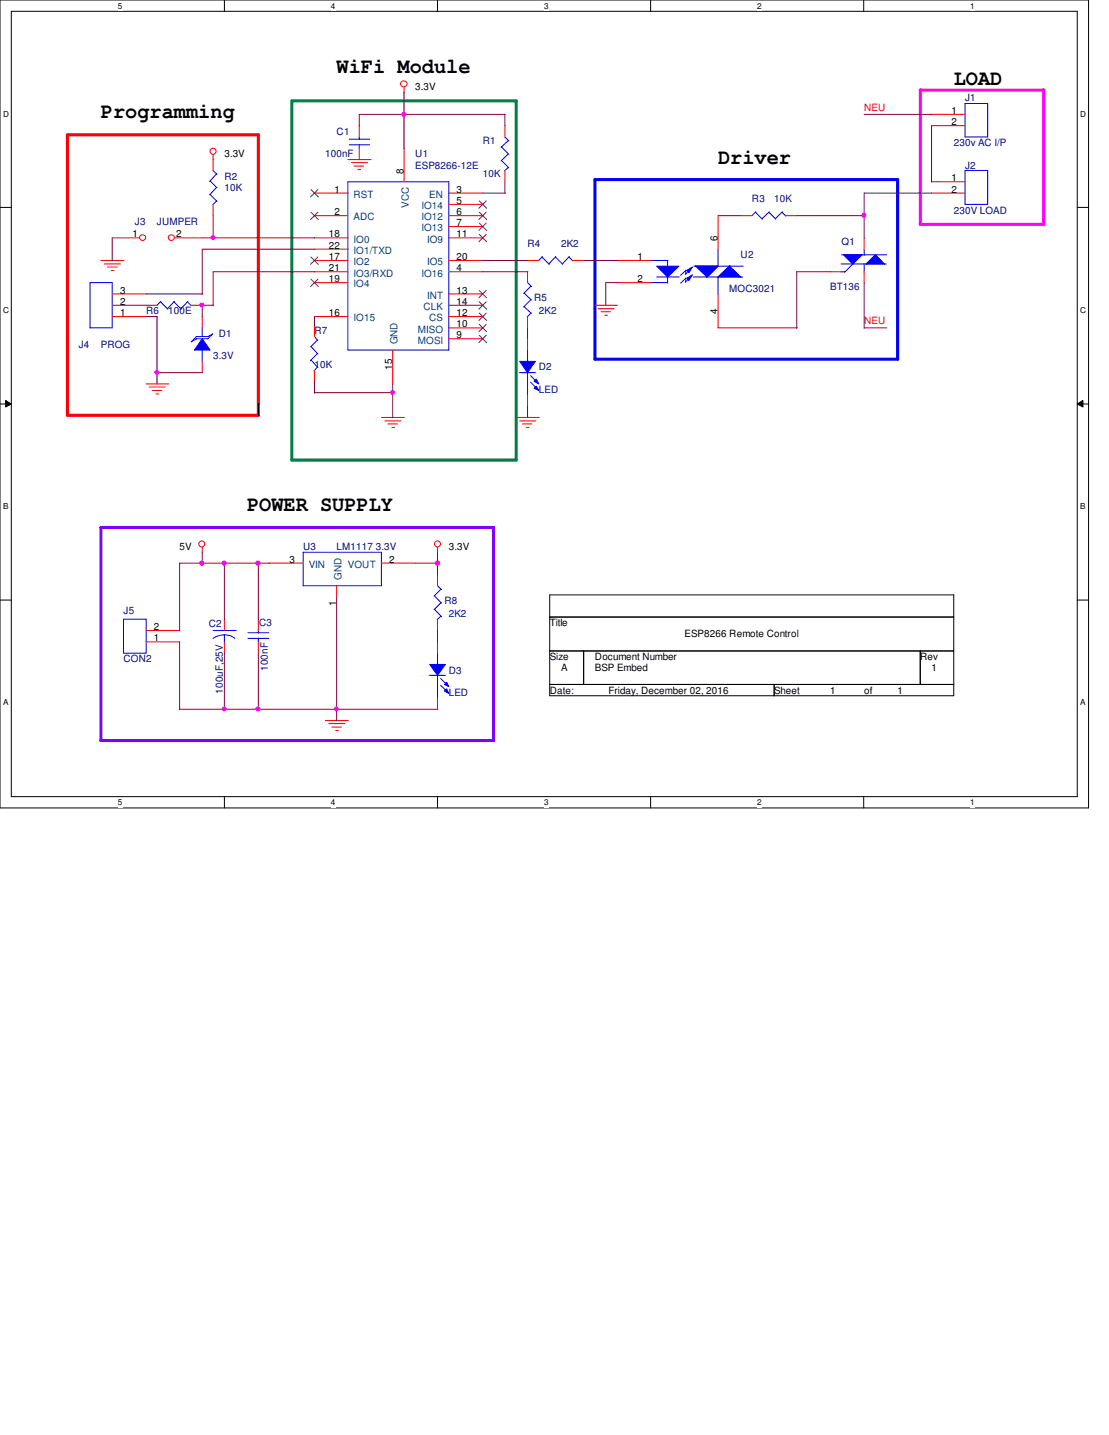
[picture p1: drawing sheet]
<svg xmlns="http://www.w3.org/2000/svg" width="216mm" height="279mm" viewBox="0 0 216 279" stroke-linecap="round" stroke-linejoin="round" font-family="sans-serif">
<path d="M0 0h211.9v157.3h-211.9zM2.2 2.2h207.5v152.9h-207.5z" fill="none" stroke="#000" stroke-width=".19"/>
<g fill="#fff">
<path d="M22.9 .3h.9v1.7h-.9z"/>
<path d="M22.9 155.4h.9v1.7h-.9z"/>
</g>
<path d="M43.7 0v2.2M43.7 155.1v2.2" fill="none" stroke="#000" stroke-width=".19"/>
<g fill="#fff">
<path d="M64.4 .3h.9v1.7h-.9z"/>
<path d="M64.4 155.4h.9v1.7h-.9z"/>
</g>
<path d="M85.2 0v2.2M85.2 155.1v2.2" fill="none" stroke="#000" stroke-width=".19"/>
<g fill="#fff">
<path d="M105.9 .3h.9v1.7h-.9z"/>
<path d="M105.9 155.4h.9v1.7h-.9z"/>
</g>
<path d="M126.7 0v2.2M126.7 155.1v2.2" fill="none" stroke="#000" stroke-width=".19"/>
<g fill="#fff">
<path d="M147.4 .3h.9v1.7h-.9z"/>
<path d="M147.4 155.4h.9v1.7h-.9z"/>
</g>
<path d="M168.1 0v2.2M168.1 155.1v2.2" fill="none" stroke="#000" stroke-width=".19"/>
<g fill="#fff">
<path d="M188.9 .3h.8v1.7h-.8z"/>
<path d="M188.9 155.4h.8v1.7h-.8z"/>
<path d="M.6 21.3h1.1v1.7h-1.1z"/>
<path d="M210.3 21.3h1.1v1.7h-1.1z"/>
<path d="M.6 59.4h1.1v1.8h-1.1z"/>
<path d="M210.3 59.4h1.1v1.8h-1.1z"/>
</g>
<path d="M0 40.4h2.2M209.7 40.4h2.2" fill="none" stroke="#000" stroke-width=".19"/>
<g fill="#fff">
<path d="M.6 97.7h1v1.8h-1z"/>
<path d="M210.3 97.7h1v1.8h-1z"/>
</g>
<path d="M0 78.7h2.2M1.1 78l1.1 .7-1.1 .5zM209.7 78.7l1.1-.7v1.2zM209.7 78.7h2.2" fill="none" stroke="#000" stroke-width=".19"/>
<path d="M1.1 78l1.1 .7-1.1 .5zM209.7 78.7l1.1-.7v1.2z" fill="#000"/>
<g fill="#fff">
<path d="M.6 135.9h.9v1.8h-.9z"/>
<path d="M210.3 135.9h.9v1.8h-.9z"/>
</g>
<path d="M50.3 78.7h.1M50.3 78.7v2.2M50.3 80.9h.1M0 116.8h2.2M107 115.8h78.7v19.7h-78.7zM209.7 116.8h2.2M107 120.1h78.7M107 126.7h78.7M107 133.3h78.7M113.6 126.7v6.6M150.7 133.3v2.2M179.2 126.7v6.6" fill="none" stroke="#000" stroke-width=".19"/>
<path d="M56.8 19.6h43.7v70h-43.7z" fill="none" stroke="#008040" stroke-width=".59"/>
<path d="M13.1 26.2h37.2v54.7h-37.2z" fill="none" stroke="#f00" stroke-width=".59"/>
<path d="M115.8 35h59v34.9h-59z" fill="none" stroke="#00f" stroke-width=".59"/>
<path d="M179.2 17.5h24v26.2h-24z" fill="none" stroke="#f0f" stroke-width=".59"/>
<path d="M19.6 102.7h76.5v41.5h-76.5z" fill="none" stroke="#8000ff" stroke-width=".59"/>
<g fill="none" stroke="#f00" stroke-width=".19">
<path d="M78.7 17v1M41.5 30.1v1.1M67.7 31.1h4.5M68.4 31.7h3.1M68.9 32.3h1.9M69.7 33h.5M19.6 50.7h4.5M20.3 51.4h3.2M20.9 52h1.9M21.7 52.7h.5M115.8 59.4h4.4M28.4 74.8h4.5"/>
<path d="M29 75.4h3.2M29.6 76h1.9M30.4 76.7h.5M116.4 60.1h3.1M117 60.7h1.9M117.8 61.4h.5M74.3 81.3h4.4M74.9 82h3.2M75.5 82.6h1.9M76.3 83.2h.5M100.5 81.3h4.5M101.2 82h3.1"/>
<path d="M101.7 82.6h1.8M102.4 83.2h.6M39.4 106.6v1M85.2 106.6v1M63.3 140.3h4.5M64 140.9h3.1M64.6 141.6h1.9M65.4 142.2h.5"/>
<circle cx="78.6" cy="16.3" r=".62"/>
<circle cx="41.5" cy="29.5" r=".59"/>
<circle cx="39.3" cy="105.9" r=".59"/>
<circle cx="85.2" cy="105.9" r=".59"/>
</g>
<path d="M127.8 51.8h4.4l-2.2 2.1z" fill="#00f"/>
<g fill="none" stroke="#00f" stroke-width=".19">
<path d="M126.7 55h3.3M126.7 50.7h3.3M127.8 51.8h4.4l-2.2 2.1zM127.8 53.9h4.4M130 50.7v1.2M130 53.9v1.2M135 53.9h9.6M135 51.8h9.7M135.4 51.7l2.3 2.2M139.8 51.8l-2.2 2.2M139.8 48.5v3.4M142 51.8l2.3 2.2"/>
<path d="M142.1 51.7l-2.3 2.2v3.4"/>
</g>
<path d="M135.5 51.8h4.3l-2.1 2.1z" fill="#00f"/>
<path d="M135.5 51.8h4.3l-2.1 2.1z" fill="none" stroke="#00f" stroke-width=".19"/>
<path d="M139.8 53.9l2.2-2.1 2.2 2.1z" fill="#00f"/>
<path d="M133.5 52.7l-1 .9M133.5 52.6v.7M133.5 54.1v.8M133.5 54.2l-1 .9M134.4 52.4l-1 1M134.4 53.9l-1 1M139.8 53.9l2.2-2.1 2.2 2.1z" fill="none" stroke="#00f" stroke-width=".19"/>
<path d="M133.7 52.7l1.1-.7-.7 1.1z" fill="#00f"/>
<path d="M133.7 52.7l1.1-.7-.7 1.1z" fill="none" stroke="#00f" stroke-width=".19"/>
<path d="M133.7 54.2l1.1-.7-.7 1.1z" fill="#00f"/>
<g fill="none" stroke="#00f" stroke-width=".19">
<path d="M68 28.2h4M68 27.1h4M69.9 26.7v.5M69.9 28.1v.8M97.6 28.6l1.5 1.5M97.6 31.2l1.5 1.5M98.3 26.7l.8 .7M99 27.3l-1.5 1.4M99 30l-1.5 1.3M99 32.6l-.8 .7M187.9 20.2h4.4v6.5h-4.4zM105.5 50l1.4 1.5"/>
<path d="M105.6 50l-.7 .7M108.1 50l1.5 1.5M108.2 50l-1.4 1.4M110.7 50l.8 .8M110.8 50l-1.3 1.4M133.7 54.2l1.1-.7-.7 1.1zM147.1 41.3l1.3 1.4M147.2 41.2l-.8 .8M149.7 41.3l1.3 1.4M149.8 41.2l-1.5 1.4M152.2 41.3l.8 .8M152.3 41.2l-1.3 1.4"/>
<path d="M101.1 72.6h3.1M102.7 68.2v2.2M102.7 72.6v4.4M84.6 116l1.3 1.4M84.6 118.6l1.3 1.5M85.2 114l.7 .8M85.9 114.7l-1.4 1.4M85.9 117.3l-1.4 1.4M85.9 120l-.8 .7M24 120.6h4.4v6.6h-4.4zM41.5 124.3a3.6 3.6 0 0 1 4.2 0M41.5 122.8h4.5"/>
<path d="M43.7 123.6v1.5M48.3 124.3h4M48.3 123.2h4M50.3 122.8v.5M50.3 124.2v.8"/>
</g>
<g fill="none" stroke="#f00" stroke-width=".19">
<path d="M69.9 24.5v2.2M69.9 28.9v2.2M98.3 24.5v2.2M98.3 33.2v2.2M181.4 22.3h6.5M181.4 24.5h6.5M102.7 50.7h2.2M111.4 50.7h2.2M120.1 50.7h6.6M120.1 55h6.6M139.8 42v6.5M139.8 57.2v6.6"/>
<path d="M144.2 42h2.2M152.9 42h2.2M85.2 111.8v2.2M28.4 125h6.6M28.4 122.8h6.6M43.7 120.6v2.2M43.7 125v2.2M50.3 120.6v2.2M50.3 125v2.2M85.2 120.6v2.2"/>
</g>
<path d="M101.2 70.4h3l-1.5 2.2z" fill-rule="evenodd" fill="#00f"/>
<path d="M101.2 70.4h3l-1.5 2.2z" fill="none" stroke="#00f" stroke-width=".19"/>
<path d="M104.4 75.2l.5 .8-.9-.4z" fill-rule="evenodd" fill="#00f"/>
<path d="M104.4 75.2l.5 .8-.9-.4z" fill="none" stroke="#00f" stroke-width=".19"/>
<path d="M104.4 73.8l.5 1-.9-.5z" fill-rule="evenodd" fill="#00f"/>
<path d="M31.2 58.8l1.5 1.4M31.3 58.7l-.7 .7M33.9 58.8l1.4 1.4M34 58.7l-1.4 1.4M36.5 58.8l.8 .7M36.6 58.7l-1.4 1.4M39.4 63.8v1.7M39.4 68.1v2.3M103.3 73.2l1.3 1.3M103.3 74.4l1.3 1.4M104.4 73.8l.5 1-.9-.5z" fill="none" stroke="#00f" stroke-width=".19"/>
<path d="M28.4 59.4h2.2M37.2 59.4h2.2M102.7 66v2.2M102.7 76.9v2.2" fill="none" stroke="#f00" stroke-width=".19"/>
<path d="M39.4 66l1.5 2.2h-3.1z" fill-rule="evenodd" fill="#00f"/>
<g fill="none" stroke="#00f" stroke-width=".19">
<path d="M40.9 35.2l1.3 1.4M40.9 37.8l1.3 1.4M41.5 33.2l.7 .8M42.2 33.9l-1.4 1.4M42.2 36.5l-1.4 1.4M42.2 39.1l-.8 .8M67.7 35.4h19.7v32.8h-19.7zM187.9 33.2h4.4v6.6h-4.4zM102 57.1l1.5 1.3M102 59.7l1.5 1.3M102.7 55l.8 .8M103.4 55.7l-1.5 1.5"/>
<path d="M103.4 58.3l-1.5 1.5M38.2 65.5h2.3l.9-.5-.9 1h-2.3M38.3 65.5l-1 1 1-.5M39.4 66l1.5 2.2h-3.1zM60.5 67.5l1.4 1.4M60.5 70.1l1.4 1.4M61.2 65.5l.7 .8M61.8 66.2l-1.3 1.4M61.8 68.8l-1.3 1.4M61.8 71.5l-.7 .7M103.4 61l-.8 .7M83.6 131.5h3.1"/>
<path d="M85.2 127.2v2.3M85.2 131.5v4.5"/>
</g>
<g fill="none" stroke="#f00" stroke-width=".19">
<path d="M41.5 31.1v2.1M41.5 39.8v2.2M61.2 37.6h6.5M78.7 28.9v6.5M87.4 37.6h6.6M87.4 39.8h6.6M181.4 37.6h6.5M181.4 35.4h6.5M61.2 52.9h6.5M61.2 42h6.5M61.2 46.3h6.5M61.2 50.7h6.5"/>
<path d="M61.2 55h6.5M61.2 48.5h6.5M87.4 52.9h6.6M87.4 42h6.6M87.4 46.3h6.6M87.4 57.2h6.6M87.4 59.4h6.6M87.4 44.1h6.6M87.4 50.7h6.6M102.7 52.9v2.1M39.4 61.6v2.2M39.4 70.4v2.2"/>
<path d="M61.2 63.3v2.2M61.2 72.1v2.2M61.2 61.6h6.5M76.5 68.2v6.6M87.4 61.6h6.6M87.4 63.8h6.6M87.4 66h6.6M102.7 61.6v2.2"/>
</g>
<g fill="none" stroke="#804000" stroke-width=".19">
<path d="M60.5 36.9l1.5 1.5M61.9 36.9l-1.4 1.5M93.3 39.1l1.4 1.5M94.7 39.1l-1.5 1.5M60.5 41.3l1.5 1.5M60.5 50l1.5 1.5M60.5 54.4l1.5 1.4M61.9 41.3l-1.4 1.5M61.9 50l-1.4 1.5M61.9 54.4l-1.4 1.4M93.3 41.3l1.4 1.5M93.3 45.6l1.4 1.5"/>
<path d="M93.3 56.6l1.4 1.4M93.3 58.8l1.4 1.4M93.3 43.4l1.4 1.5M94.7 41.3l-1.5 1.5M94.7 45.6l-1.5 1.5M94.7 56.6l-1.5 1.4M94.7 58.8l-1.5 1.4M94.7 43.4l-1.5 1.5M93.3 63.2l1.4 1.4M93.3 61l1.4 1.4M93.3 65.3l1.4 1.4M94.7 63.2l-1.5 1.4"/>
<path d="M94.7 61l-1.5 1.4M94.7 65.3l-1.5 1.4"/>
</g>
<path d="M83.7 129.4h3l-1.5 2.1z" fill-rule="evenodd" fill="#00f"/>
<path d="M83.7 129.4h3l-1.5 2.1z" fill="none" stroke="#00f" stroke-width=".19"/>
<path d="M87 134.1l.4 .9-.9-.5z" fill-rule="evenodd" fill="#00f"/>
<path d="M87 134.1l.4 .9-.9-.5z" fill="none" stroke="#00f" stroke-width=".19"/>
<path d="M87 132.8l.4 .9-.9-.4z" fill-rule="evenodd" fill="#00f"/>
<path d="M163.7 51.4h8.9M163.7 52.9h.8M163.8 49.6h8.8M164.2 49.5l1.8 1.9M167.9 49.5l-3.5 3.5M168.2 48.5v1.2M168.2 51.4v1.6M168.6 51.5l1.8-1.9 1.8 1.9M59 107.5h15.3v6.5h-15.3zM85.8 132.1l1.4 1.4M85.8 133.4l1.4 1.4M87 132.8l.4 .9-.9-.4z" fill="none" stroke="#00f" stroke-width=".19"/>
<path d="M52.4 109.6h6.6M65.5 114v2.2M74.3 109.6h6.6M85.2 125v2.2M85.2 135.9v2.2" fill="none" stroke="#f00" stroke-width=".19"/>
<path d="M164.3 49.6h3.5l-1.8 1.8z" fill="#00f"/>
<path d="M164.3 49.6h3.5l-1.8 1.8z" fill="none" stroke="#00f" stroke-width=".19"/>
<path d="M168.7 51.4l1.7-1.8 1.7 1.8z" fill="#00f"/>
<path d="M17.5 55h4.3v8.8h-4.3zM168.7 51.4l1.7-1.8 1.7 1.8z" fill="none" stroke="#00f" stroke-width=".19"/>
<g fill="none" stroke="#f00" stroke-width=".19">
<path d="M21.8 59.4h6.6M21.8 57.2h6.6M21.8 46.3h5.4M34 46.3h5.4M161.6 52.9h2.2M168.2 46.3v2.2M168.2 52.9v2.1M21.8 61.6h6.6"/>
<circle cx="27.8" cy="46.3" r=".58"/>
<circle cx="33.4" cy="46.3" r=".58"/>
</g>
<g fill="none" stroke="#800040" stroke-width=".19">
<path d="M78.7 17.9v11.1M94 37.6h4.4M98.3 22.3v2.3M98.3 35.4v2.3M98.4 22.3h-28.5v2.3M168.2 22.3h13.2M181.4 24.5v11M181.4 37.6h-13.2v8.8M21.8 46.3v4.5M28.4 57.2h11.1M39.4 46.3h21.9M41.5 42v4.4"/>
<path d="M41.6 59.4h-2.2v2.3M61.3 52.9h-19.8v6.6M61.3 48.5h-21.9v8.8M94 50.7h8.8M94 52.9h8.8M113.6 50.7h6.6M120.2 55h-2.3v4.5M139.8 42h4.5M155.1 42h13.2M161.7 52.9h-6.6v11M168.2 55v8.9M28.4 61.6h2.2"/>
<path d="M30.6 61.6v13.2M30.6 72.6h8.9M61.2 61.6v1.8M61.2 74.3v2.2M61.2 76.5h15.3M76.5 74.8v6.6M102.7 63.8v2.2M102.7 79.1v2.3M139.8 63.8h15.4M168.2 63.8h4.4M39.4 107.5v2.2M43.7 109.6v11.1"/>
<path d="M50.3 109.6v11.1M52.5 109.6h-17.5v13.3M65.5 116.2v24.2M80.9 109.6h4.4M85.2 107.5v4.4M35 125v13.2M35 138.1h50.3M43.7 127.2v11M50.3 127.2v11M85.2 122.8v2.3"/>
</g>
<circle cx="50.2" cy="138" r=".4" fill="#f0f"/>
<circle cx="50.2" cy="138" r=".4" fill="none" stroke="#f0f" stroke-width=".19"/>
<circle cx="41.5" cy="46.3" r=".4" fill="#f0f"/>
<circle cx="41.5" cy="46.3" r=".4" fill="none" stroke="#f0f" stroke-width=".19"/>
<circle cx="30.6" cy="72.5" r=".4" fill="#f0f"/>
<circle cx="30.6" cy="72.5" r=".4" fill="none" stroke="#f0f" stroke-width=".19"/>
<circle cx="65.5" cy="138" r=".38" fill="#f0f"/>
<circle cx="65.5" cy="138" r=".38" fill="none" stroke="#f0f" stroke-width=".19"/>
<circle cx="78.6" cy="22.3" r=".4" fill="#f0f"/>
<circle cx="78.6" cy="22.3" r=".4" fill="none" stroke="#f0f" stroke-width=".19"/>
<circle cx="50.2" cy="109.6" r=".42" fill="#f0f"/>
<circle cx="50.2" cy="109.6" r=".42" fill="none" stroke="#f0f" stroke-width=".19"/>
<circle cx="76.4" cy="76.4" r=".38" fill="#f0f"/>
<circle cx="76.4" cy="76.4" r=".38" fill="none" stroke="#f0f" stroke-width=".19"/>
<circle cx="85.2" cy="109.6" r=".42" fill="#f0f"/>
<circle cx="85.2" cy="109.6" r=".42" fill="none" stroke="#f0f" stroke-width=".19"/>
<circle cx="168.2" cy="41.9" r=".4" fill="#f0f"/>
<circle cx="168.2" cy="41.9" r=".4" fill="none" stroke="#f0f" stroke-width=".19"/>
<circle cx="39.3" cy="59.4" r=".4" fill="#f0f"/>
<circle cx="39.3" cy="59.4" r=".4" fill="none" stroke="#f0f" stroke-width=".19"/>
<circle cx="39.3" cy="109.6" r=".42" fill="#f0f"/>
<circle cx="39.3" cy="109.6" r=".42" fill="none" stroke="#f0f" stroke-width=".19"/>
<circle cx="43.6" cy="109.6" r=".4" fill="#f0f"/>
<circle cx="43.6" cy="109.6" r=".4" fill="none" stroke="#f0f" stroke-width=".19"/>
<circle cx="43.6" cy="138" r=".38" fill="#f0f"/>
<circle cx="43.6" cy="138" r=".38" fill="none" stroke="#f0f" stroke-width=".19"/>
<g font-size="4.1">
<text x="65.5" y="14.3">WiFi Module</text>
<text x="185.7" y="16.5">LOAD</text>
<text x="19.6" y="23">Programming</text>
<text x="139.8" y="31.8">Driver</text>
<text x="48.1" y="99.5">POWER SUPPLY</text>
</g>
<g font-size="1.9">
<text x="80.9" y="17.5">3.3V</text>
<text x="185.3" y="22.2">1</text>
<text x="185.3" y="24.4">2</text>
<text x="43.7" y="30.6">3.3V</text>
<text x="78.6" y="33.9" transform="rotate(-90 78.6 33.9)">8</text>
<text x="185.3" y="35.3">1</text>
<text x="65.1" y="37.5">1</text>
<text x="65.1" y="41.9">2</text>
<text x="88.9" y="37.5">3</text>
<text x="88.9" y="41.9">6</text>
<text x="88.9" y="39.7">5</text>
<text x="185.3" y="37.5">2</text>
<text x="25.8" y="46.2">1</text>
<text x="34.3" y="46.2">2</text>
<text x="64" y="46.2">18</text>
<text x="88.9" y="46.2">11</text>
<text x="88.9" y="44">7</text>
<text x="139.7" y="47" transform="rotate(-90 139.7 47)">6</text>
<text x="64" y="50.6">17</text>
<text x="64" y="52.8">21</text>
<text x="64" y="48.4">22</text>
<text x="88.9" y="52.8">4</text>
<text x="88.9" y="50.6">20</text>
<text x="124.1" y="50.6">1</text>
<text x="23.4" y="59.4">2</text>
<text x="23.4" y="57.1">3</text>
<text x="64" y="54.9">19</text>
<text x="88.9" y="57.1">13</text>
<text x="88.9" y="59.4">14</text>
<text x="124.1" y="54.9">2</text>
<text x="23.4" y="61.6">1</text>
<text x="64" y="61.6">16</text>
<text x="88.9" y="63.8">10</text>
<text x="88.9" y="61.6">12</text>
<text x="88.9" y="65.9">9</text>
<text x="139.7" y="61.1" transform="rotate(-90 139.7 61.1)">4</text>
<text x="76.4" y="72.1" transform="rotate(-90 76.4 72.1)">15</text>
<text x="35" y="107.1">5V</text>
<text x="87.4" y="107.1">3.3V</text>
<text x="56.4" y="109.6">3</text>
<text x="75.8" y="109.6">2</text>
<text x="65.4" y="117.9" transform="rotate(-90 65.4 117.9)">1</text>
<text x="30" y="124.9">1</text>
<text x="30" y="122.7">2</text>
<text x="107" y="121.9">Title</text>
<text x="133.3" y="124.1">ESP8266 Remote Control</text>
<text x="107" y="128.5">Size</text>
<text x="109.2" y="130.6">A</text>
<text x="115.8" y="130.6">BSP Embed</text>
<text x="115.8" y="128.5">Document Number</text>
<text x="179.2" y="128.5">Rev</text>
<text x="181.4" y="130.6">1</text>
<text x="107" y="135">Date:</text>
<text x="118.4" y="135">Friday, December 02, 2016</text>
<text x="150.7" y="135">Sheet</text>
<text x="161.6" y="135">1</text>
<text x="168.2" y="135">of</text>
<text x="174.8" y="135">1</text>
</g>
<g font-size="1.9" fill="#f00">
<text x="168.2" y="21.7">NEU</text>
<text x="168.2" y="63.2">NEU</text>
</g>
<g font-size="1.9" fill="#000080">
<text x="187.9" y="19.7">J1</text>
<text x="65.5" y="26.2">C1</text>
<text x="94" y="28">R1</text>
<text x="185.7" y="28.4">230v AC I/P</text>
<text x="43.7" y="35">R2</text>
<text x="63.3" y="30.6">100nF</text>
<text x="80.9" y="30.6">U1</text>
<text x="80.9" y="32.9">ESP8266-12E</text>
<text x="94" y="34.5">10K</text>
<text x="187.9" y="32.9">J2</text>
<text x="43.7" y="37.2">10K</text>
<text x="146.4" y="39.4">R3</text>
<text x="150.7" y="39.4">10K</text>
<text x="185.7" y="41.6">230V LOAD</text>
<text x="26.2" y="43.8">J3</text>
<text x="30.6" y="43.8">JUMPER</text>
<text x="163.8" y="47.7">Q1</text>
<text x="102.7" y="48.1">R4</text>
<text x="109.2" y="48.1">2K2</text>
<text x="144.2" y="50.3">U2</text>
<text x="104" y="58.6">R5</text>
<text x="142" y="56.8">MOC3021</text>
<text x="161.6" y="56.4">BT136</text>
<text x="28.4" y="61.2">R6</text>
<text x="32.8" y="61.2">100E</text>
<text x="42.6" y="65.6">D1</text>
<text x="61.2" y="65.1">R7</text>
<text x="104.9" y="61.2">2K2</text>
<text x="15.3" y="67.7">J4</text>
<text x="19.6" y="67.7">PROG</text>
<text x="41.5" y="69.9">3.3V</text>
<text x="61.2" y="71.7">10K</text>
<text x="104.9" y="72.1">D2</text>
<text x="104.9" y="76.5">LED</text>
<text x="59" y="107.1">U3</text>
<text x="65.5" y="107.1">LM1117 3.3V</text>
<text x="24" y="119.5">J5</text>
<text x="86.5" y="117.6">R8</text>
<text x="40.6" y="122.2">C2</text>
<text x="50.5" y="121.9">C3</text>
<text x="87.4" y="120.2">2K2</text>
<text x="24" y="128.9">CON2</text>
<text x="52.2" y="130.6" transform="rotate(-90 52.2 130.6)">100nF</text>
<text x="87.4" y="131.1">D3</text>
<text x="43.3" y="135" transform="rotate(-90 43.3 135)">100uF,25V</text>
<text x="87.4" y="135.5">LED</text>
</g>
<g font-size="1.9" fill="#004080">
<text x="68.8" y="38.5">RST</text>
<text x="79.6" y="40.5" transform="rotate(-90 79.6 40.5)">VCC</text>
<text x="82" y="40.7">IO14</text>
<text x="83.6" y="38.5">EN</text>
<text x="68.8" y="47.2">IO0</text>
<text x="68.8" y="42.9">ADC</text>
<text x="82" y="42.9">IO12</text>
<text x="82" y="45">IO13</text>
<text x="83.1" y="47.2">IO9</text>
<text x="68.8" y="51.6">IO2</text>
<text x="68.8" y="53.8">IO3/RXD</text>
<text x="68.8" y="49.4">IO1/TXD</text>
<text x="82" y="53.8">IO16</text>
<text x="83.1" y="51.6">IO5</text>
<text x="68.8" y="56">IO4</text>
<text x="83.1" y="58.2">INT</text>
<text x="68.8" y="62.6">IO15</text>
<text x="81.4" y="64.8">MISO</text>
<text x="82.5" y="60.4">CLK</text>
<text x="83.6" y="62.6">CS</text>
<text x="77.4" y="67.1" transform="rotate(-90 77.4 67.1)">GND</text>
<text x="81.4" y="66.9">MOSI</text>
<text x="60.1" y="110.6">VIN</text>
<text x="66.5" y="112.9" transform="rotate(-90 66.5 112.9)">GND</text>
<text x="67.7" y="110.6">VOUT</text>
</g>
<g font-size="1.6">
<text x="22.9" y="1.7">5</text>
<text x="64.4" y="1.7">4</text>
<text x="105.9" y="1.7">3</text>
<text x="147.4" y="1.7">2</text>
<text x="188.9" y="1.7">1</text>
<text x=".6" y="22.7">D</text>
<text x="210.3" y="22.7">D</text>
<text x=".6" y="60.9">C</text>
<text x="210.3" y="60.9">C</text>
<text x=".6" y="99.1">B</text>
<text x="210.3" y="99.1">B</text>
<text x=".6" y="137.3">A</text>
<text x="210.3" y="137.3">A</text>
<text x="22.9" y="156.8">5</text>
<text x="64.4" y="156.8">4</text>
<text x="105.9" y="156.8">3</text>
<text x="147.4" y="156.8">2</text>
<text x="188.9" y="156.8">1</text>
</g>
</svg>
